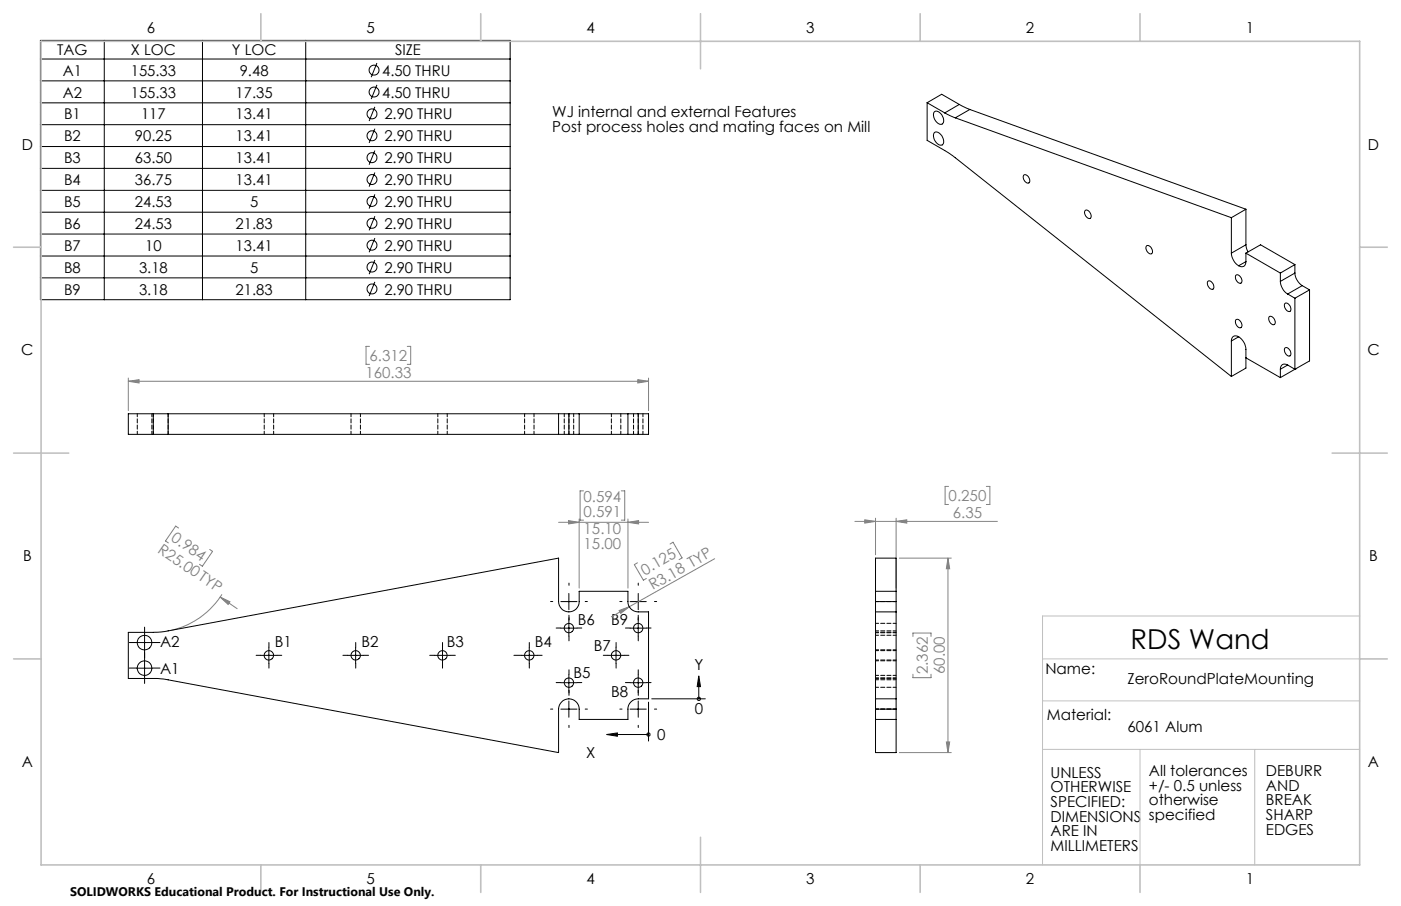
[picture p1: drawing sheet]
<svg xmlns="http://www.w3.org/2000/svg" width="432mm" height="279mm" viewBox="0 0 432 279" stroke-linecap="round" stroke-linejoin="round" font-family="sans-serif">
<g fill="none" stroke="#000" stroke-width=".31">
<path d="M12.5 12.5h144.7v79.9h-144.7zM12.5 18.2h144.7M32.1 12.5v79.9M62.4 12.5v79.9M94.2 12.5v79.9M116.2 19.4l-1.8 4.4M12.5 24.9h144.7M12.5 31.7h144.7M12.5 38.5h144.7M115.5 32.9l-1.7 4.4M115.5 39.7l-1.7 4.4M116.2 26.2l-1.8 4.4"/>
<path d="M12.5 45.2h144.7M12.5 51.9h144.7M12.5 58.7h144.7M115.5 46.4l-1.7 4.4M115.5 53.2l-1.7 4.4M115.5 59.9l-1.7 4.4M12.5 65.4h144.7M12.5 72.2h144.7M12.5 79h144.7M115.5 66.7l-1.7 4.3M115.5 73.4l-1.7 4.4M12.5 85.7h144.7"/>
<path d="M115.5 80.2l-1.7 4.4M115.5 86.9l-1.7 4.4M42.1 198.2h5M44.6 195.7v5M82.9 199.6v5M109.6 199.6v5M136.4 199.6v5M163.1 199.6v5M172.9 193.7h4.9M172.9 185.5h4.9M175.3 183v5M175.3 191.2v5"/>
<path d="M189.9 199.6v5M194.2 193.7h5M194.2 185.5h5M196.7 183v5M196.7 191.2v5M42.1 206.1h5M44.6 203.6v5M80.4 202.1h5M107.1 202.1h5M133.9 202.1h5M160.6 202.1h5M172.9 210.5h4.9"/>
<path d="M172.9 218.7h4.9M175.3 208v5M175.3 216.2v5M187.4 202.1h5M194.2 210.5h5M194.2 218.7h5M196.7 208v5M196.7 216.2v5M199.9 216.5v12M200.9 215.5h16.5M215.4 211.7v3.8M215.4 208.4l.5 3.3h-1z"/>
<path d="M187 226.5l3.3-.5v1zM190.3 226.5h9.6"/>
<circle cx="114.6" cy="35.1" r="1.53"/>
<circle cx="115.3" cy="21.6" r="1.53"/>
<circle cx="115.3" cy="28.4" r="1.53"/>
<circle cx="114.6" cy="41.9" r="1.54"/>
<circle cx="114.6" cy="48.6" r="1.53"/>
<circle cx="114.6" cy="55.4" r="1.53"/>
<circle cx="114.6" cy="62.1" r="1.53"/>
<circle cx="114.6" cy="75.6" r="1.53"/>
<circle cx="114.6" cy="68.9" r="1.53"/>
<circle cx="114.6" cy="89.1" r="1.54"/>
<circle cx="114.6" cy="82.4" r="1.53"/>
<circle cx="215.4" cy="215.5" r=".5"/>
<circle cx="199.9" cy="226.5" r=".5"/>
</g>
<g fill="none" stroke="#808080" stroke-width=".31">
<path d="M39.5 116.6v10M39.5 117.6h160.4M39.5 117.6l3.4-.5v1zM113.9 106.8h-1.1v5.6h1.1M125.5 106.8h1.1v5.6h-1.1M196.6 117.1l3.3 .5-3.3 .5zM199.9 116.6v10M179.8 151.4h-1v9h1M191.5 151.4h1v9h-1M269.8 159.8v11.3M276.2 159.8v21.6M292.3 150h-1v5.6h1"/>
<path d="M304 150h1.1v5.6h-1.1M55 162.8l-.8-.6-3.2 4.6 .9 .6M64.6 169.4l.9 .6-3.1 4.6-.9-.6M172.2 161.1h27.7M175.2 160.5l3.3 .6-3.3 .5zM178.5 160.1v21.3M193.5 160.1v21.3M193.5 161.1l3.3-.6v1.1zM196.5 173.6l-1 .5 2.8 4.8 .9-.5M206.5 167.8l.9-.6 2.8 4.8-.9 .6M220.3 172.3l-26.3 14.8M263.5 160.8h43.9"/>
<path d="M266.5 160.3l3.3 .5-3.3 .5zM276.2 160.8l3.3-.5v1zM277.2 172.1h16M292.2 172.1v60M292.2 172.1l.5 3.3h-1zM67.8 184.1l3.1 1.5-.6 .8zM67.8 184.1l5.3 3.6M68.4 183.3a25.1 25.1 0 0 1-15.6 11.1M190.8 188.3l3.2-1.2-2.7 2.1zM194 187.1l-5.6 3.1M281.4 196.3v-1.1h5.5v1.1M281.4 207.9v1.1h5.5v-1.1"/>
<path d="M277.2 232.1h16M291.7 228.8h1l-.5 3.3z"/>
</g>
<g fill="none" stroke="#000" stroke-width=".31" stroke-dasharray="15.2 1.3 1.3 1.3">
<path d="M42.1 198.2h-2.3M44.6 195.7v-2.3M47.1 198.2h2.2M82.9 199.6v-1.5M109.6 199.6v-1.5M136.4 199.6v-1.5M163.1 199.6v-1.5M170.4 185.5h-.7M172.9 193.7h-1.5M175.4 191.2v-1.5M175.4 196.2v1.4M175.4 180.5v-.7"/>
<path d="M175.4 190.5v.7M177.9 193.7h1.4M180.4 185.5h.6M189.9 199.6v-1.5M191.7 185.5h-.7M194.2 193.7h-1.4M196.7 191.2v-1.5M196.7 196.2v1.4M196.7 180.5v-.7M196.7 190.5v.7M199.2 193.7h1.5M201.7 185.5h.7"/>
<path d="M42.1 206h-2.3M44.6 203.5v-2.2M44.6 208.5v2.3M44.6 200.7v2.2M47.1 206h2.2M80.4 202.1h-1.5M82.9 204.6v1.4M85.4 202.1h1.4M107.1 202.1h-1.4M109.6 204.6v1.4M112.1 202.1h1.5M133.9 202.1h-1.5"/>
<path d="M136.4 204.6v1.4M138.9 202.1h1.4M160.6 202.1h-2.2M163.1 204.6v1.4M165.6 202.1h1.5M170.4 218.7h-.7M172.9 210.5h-1.5M175.4 208v-1.4M175.4 213v1.5M175.4 213.7v-.7M177.9 210.5h1.4M180.4 218.7h.6"/>
<path d="M187.4 202.1h-1.5M189.9 204.6v1.4M191.7 218.7h-.7M192.4 202.1h1.4M194.2 210.5h-1.4M196.7 208v-1.4M196.7 213v1.5M196.7 213.7v-.7M199.2 210.5h1.5M201.7 218.7h.7M175.4 223.7v.7M196.7 223.7v.7"/>
</g>
<path d="M419.1 190h-97.8v76.7M321.3 203.2h97.8M321.3 216.1h97.8M321.3 231.1h97.8M351.4 231.1v35.6M386.7 231.1v35.6" fill="none" stroke="#c0c0c0" stroke-width=".31"/>
<g fill="none" stroke="#c0c0c0" stroke-width=".5">
<path d="M12.7 12.7h406.4v254h-406.4zM80.4 4.2v8.5M148.2 4.2v8.5M215.9 4.2v17M283.6 4.2v8.5M351.4 4.2v8.5M4.2 76.2h8.5M419.1 76.2h8.5M4.2 139.7h17M410.6 139.7h17M4.2 203.2h8.5M419.1 203.2h8.5"/>
<path d="M215.9 258.2v17M80.4 266.7v8.5M148.2 266.7v8.5M283.6 266.7v8.5M351.4 266.7v8.5"/>
</g>
<path d="M187 226.5l3.3-.5v1zM215.4 208.4l.5 3.3h-1z" fill="#000"/>
<g fill="#808080">
<path d="M190.8 188.3l3.2-1.2-2.7 2.1z"/>
<path d="M67.8 184.1l3.1 1.5-.6 .8z"/>
<path d="M292.2 172.1l.5 3.3h-1zM291.7 228.8h1l-.5 3.3z"/>
<path d="M175.2 160.5l3.3 .6-3.3 .5zM193.5 161.1l3.3-.6v1.1z"/>
<path d="M39.5 117.6l3.4-.5v1zM196.6 117.1l3.3 .5-3.3 .5zM266.5 160.3l3.3 .5-3.3 .5zM276.2 160.8l3.3-.5v1z"/>
</g>
<g fill="none" stroke="#000" stroke-width=".31">
<path d="M285.8 31.7v11.6l7.8 4.7 85.9 68.1M285.8 31.7l5.4 3.1M285.8 31.7l4.4-2.6 5.5 3.1M287.9 34.6a1.81 1.81 0 0 1 2.6 1.3l.2 .5a1.24 1.24 0 0 1-.3 1.8 1.24 1.24 0 0 1-1.8-.6l-.8-1.4-.1-.9zM291.2 34.8l3.2 1.5M294.4 36.3l85.1 30.8M295.7 32.2l3.2 1.6M295.7 32.2l-4.5 2.6M298.9 33.8l-4.5 2.5M298.9 33.8l85.1 30.7M287.9 41a1.81 1.81 0 0 1 2.6 1.3l.3 1a1.06 1.06 0 0 1-.4 1.4 1.06 1.06 0 0 1-1.4-.3 3 3 0 0 1-1.1-3.4zM315.6 54a1.59 1.59 0 0 1 1.5 .7 1.59 1.59 0 0 1 0 1.7 1.71 1.71 0 0 1-1.5-2.4z"/>
<path d="M334.5 64.9a1.58 1.58 0 0 1 1.8 2 .73 .73 0 0 1-.7 .5 .73 .73 0 0 1-.7-.5l-.6-1.1zM353.4 75.8a1.59 1.59 0 0 1 1.5 .7 1.59 1.59 0 0 1 0 1.7 1.71 1.71 0 0 1-1.5-2.4zM379.5 78.1a4.9 4.9 0 0 0 2.3 3.9M379.5 67.1v11M384 75.5l.7 2.2M384 64.5v11M384 78.1v2.6M384 78.1l10.6 6.1M384 78.1l4.5-2.6 10.6 6.1M384 64.5l-4.5 2.6M384 75.5l-4.5 2.6M372.3 86.7a1.58 1.58 0 0 1 1.8 2 .73 .73 0 0 1-.7 .6 .73 .73 0 0 1-.7-.5l-.6-1.1z"/>
<path d="M380.9 84.9a1.58 1.58 0 0 1 1.9 2 .73 .73 0 0 1-.7 .5 .73 .73 0 0 1-.7-.5l-.6-1.1zM380.9 98.6a1.58 1.58 0 0 1 1.9 2 .74 .74 0 0 1-.7 .5 .74 .74 0 0 1-.7-.5l-.6-1.1zM384 80.7a1.34 1.34 0 0 1-.6 1.4 1.34 1.34 0 0 1-1.6-.1M384 80.7l-2.2 1.3M391.2 97.6a1.59 1.59 0 0 1 1.5 .8 1.59 1.59 0 0 1 0 1.7 1.75 1.75 0 0 1-1.5-2.5zM394.6 86.8a4.9 4.9 0 0 0 2.3 3.9M394.6 84.2v2.6M396 93.6a1.58 1.58 0 0 1 1.9 2 .73 .73 0 0 1-.7 .5 .73 .73 0 0 1-.7-.5l-.6-1.1zM396.9 90.7l2.2 1.3M399.1 84.2a5.1 5.1 0 0 0 2.3 3.9M399.1 81.6v2.6M399.1 92v21.9"/>
<path d="M399.1 81.6l-4.5 2.6M399.1 84.2l-4.5 2.6M401.4 88.1l2.2 1.3M401.4 88.1l-4.5 2.6M403.6 89.4v21.9l-4.5 2.6M403.6 89.4l-4.5 2.6M379.5 105.2v10.9M381.8 103.9a4.9 4.9 0 0 1 2.2 3.8v5.8l-4.5 2.6M381.8 103.9a1.39 1.39 0 0 0-1.6-.2 1.39 1.39 0 0 0-.7 1.5M381.8 103.9l-2.3 1.3M384 110.3l10.6 6.2M394.6 113.9v2.6"/>
<path d="M396 107.3a1.58 1.58 0 0 1 1.9 2 .74 .74 0 0 1-.7 .5 .74 .74 0 0 1-.7-.4l-.6-1.2zM396.9 112.6a1.39 1.39 0 0 0-1.6-.2 1.39 1.39 0 0 0-.7 1.5M396.9 112.6l2.2 1.3M396.9 112.6l-2.3 1.3M399.1 113.9h.1M399.1 113.9l-4.5 2.6M47.2 133.9h4.6M47.2 127.6h4.6M47.2 127.6h-7.7v6.3h7.7M47.2 127.6v6.3M51.8 127.6v6.3M51.8 133.9h120.4"/>
<path d="M51.8 127.6h120.4M172.2 133.9h3.1M172.2 127.6h3.1M172.2 127.6v6.3M175.3 133.9h3.2M175.3 127.6h3.2M175.3 127.6v6.3M178.5 127.6v6.3M178.5 133.9h15M178.5 127.6h15M193.5 133.9h3.2M193.5 127.6h3.2"/>
<path d="M193.5 127.6v6.3M196.7 127.6h3.2v6.3h-3.2M196.7 127.6v6.3M39.5 195h7.7l3.5-.2 121.5-22.7v13.4a3.2 3.2 0 0 0 3.1 3.2 3.2 3.2 0 0 0 3.2-3.2v-3.1h15v3.1a3.1 3.1 0 0 0 3.2 3.2h3.2v26.8h-3.2a3.2 3.2 0 0 0-3.2 3.2v3.2h-15v-3.2a3.2 3.2 0 0 0-3.2-3.2 3.2 3.2 0 0 0-3.1 3.2v13.4l-121.5-22.7-2.3-.2h-8.9zM269.8 185.5v3.2M269.8 182.4h6.4M269.8 188.7h6.4M269.8 185.5v-13.4h6.4v13.4M269.8 188.7v26.8M269.8 185.5h6.4M276.2 185.5v3.2M276.2 188.7v26.8"/>
<path d="M269.8 215.5v3.2M269.8 215.5h6.4M269.8 218.7v13.4h6.4v-13.4M269.8 218.7h6.4M276.2 215.5v3.2M269.8 221.9h6.4"/>
<circle cx="44.6" cy="198.2" r="2.26"/>
<circle cx="175.4" cy="193.7" r="1.44"/>
<circle cx="196.7" cy="193.7" r="1.45"/>
<circle cx="44.5" cy="206.1" r="2.25"/>
<circle cx="82.9" cy="202.1" r="1.46"/>
<circle cx="109.6" cy="202.1" r="1.45"/>
<circle cx="136.4" cy="202.1" r="1.45"/>
<circle cx="163.1" cy="202.1" r="1.46"/>
<circle cx="175.4" cy="210.5" r="1.44"/>
<circle cx="189.9" cy="202.1" r="1.46"/>
<circle cx="196.7" cy="210.5" r="1.45"/>
</g>
<g fill="none" stroke="#000" stroke-width=".31" stroke-dasharray="1.3 .6" stroke-dashoffset=".3">
<path d="M42.3 127.6v6.3M46.8 133.9v-6.3M47.2 127.6v6.3M51.8 133.9v-6.3M81.4 127.6v6.3M84.3 133.9v-6.3M108.2 127.6v6.3M111.1 133.9v-6.3M134.9 127.6v6.3M137.8 133.9v-6.3M161.7 127.6v6.3M164.6 133.9v-6.3"/>
<path d="M173.9 127.6v6.3M175.4 133.9v-6.3M176.8 133.9v-6.3M188.4 127.6v6.3M191.3 133.9v-6.3M195.3 127.6v6.3M196.7 133.9v-6.3M198.2 133.9v-6.3M269.8 185.5h6.4M269.8 195h6.4M269.8 195.1h6.4M276.2 185.5h-6.4"/>
<path d="M276.2 194.6h-6.4M276.2 192.2h-6.4M276.2 195.9h-6.4M269.8 218.7h6.4M269.8 209.6h6.4M269.8 212h6.4M269.8 203.5h6.4M269.8 208.3h6.4M269.8 200.4h6.4M276.2 218.7h-6.4M276.2 209.2h-6.4M276.2 209.1h-6.4"/>
<path d="M276.2 200.6h-6.4M276.2 203.8h-6.4"/>
</g>
<text font-size="8.5" x="348.5" y="200.2">RDS Wand</text>
<g font-size="4.7">
<text x="45.3" y="10.1">6</text>
<text x="113" y="10.1">5</text>
<text x="180.7" y="10.1">4</text>
<text x="248.5" y="10.1">3</text>
<text x="316.2" y="10.1">2</text>
<text x="383.9" y="10.1">1</text>
<text x="170.2" y="36.1">WJ internal and external Features</text>
<text x="170.2" y="40.6">Post process holes and mating faces on Mill</text>
<text x="6.7" y="46.1">D</text>
<text x="421.6" y="46.1">D</text>
<text x="6.6" y="109.6">C</text>
<text x="421.5" y="109.6">C</text>
<text x="7.1" y="173.1">B</text>
<text x="422" y="173.1">B</text>
<text x="178.1" y="192.7">B6</text>
<text x="188.4" y="192.7">B9</text>
<text x="49.3" y="199.5">A2</text>
<text x="84.7" y="199.5">B1</text>
<text x="111.4" y="199.5">B2</text>
<text x="137.7" y="199.5">B3</text>
<text x="164.9" y="199.5">B4</text>
<text x="183.1" y="200.7">B7</text>
<text x="49.3" y="207.9">A1</text>
<text x="176.7" y="209.1">B5</text>
<text x="214" y="206.7">Y</text>
<text x="322.2" y="207.7">Name:</text>
<text x="188.4" y="215">B8</text>
<text x="347.5" y="211.1">ZeroRoundPlateMounting</text>
<text x="214.1" y="220.3">0</text>
<text x="322.7" y="221.9">Material:</text>
<text x="347.5" y="225.9">6061 Alum</text>
<text x="180.7" y="233.8">X</text>
<text x="202.6" y="228.3">0</text>
<text x="6.7" y="236.6">A</text>
<text x="323.8" y="239.8">UNLESS</text>
<text x="354.1" y="239.3">All tolerances</text>
<text x="390.2" y="239.4">DEBURR</text>
<text x="421.6" y="236.6">A</text>
<text x="323.8" y="244.3">OTHERWISE</text>
<text x="354.1" y="243.9">+/- 0.5 unless</text>
<text x="390.2" y="243.9">AND</text>
<text x="323.8" y="248.8">SPECIFIED:</text>
<text x="354.1" y="248.4">otherwise</text>
<text x="390.2" y="248.4">BREAK</text>
<text x="323.8" y="253.4">DIMENSIONS</text>
<text x="323.8" y="257.9">ARE IN</text>
<text x="354.1" y="252.9">specified</text>
<text x="390.2" y="252.9">SHARP</text>
<text x="390.2" y="257.5">EDGES</text>
<text x="323.8" y="262.4">MILLIMETERS</text>
<text x="45.3" y="272.6">6</text>
<text x="113" y="272.6">5</text>
<text x="180.7" y="272.6">4</text>
<text x="248.5" y="272.6">3</text>
<text x="316.2" y="272.6">2</text>
<text x="383.9" y="272.6">1</text>
</g>
<g font-size="4.7" fill="#808080">
<text x="113.9" y="111.3">6.312</text>
<text x="112.6" y="116.6">160.33</text>
<text x="179.9" y="154.9">0.594</text>
<text x="292.4" y="154.5">0.250</text>
<text x="179.9" y="159.4">0.591</text>
<text x="293.7" y="159.8">6.35</text>
<text x="52.5" y="166.6" transform="rotate(34 52.5 166.6)">0.984</text>
<text x="179.9" y="164.6">15.10</text>
<text x="48.4" y="170.1" transform="rotate(34 48.4 170.1)">R25.00TYP</text>
<text x="179.9" y="169.2">15.00</text>
<text x="198.7" y="177.5" transform="rotate(-30 198.7 177.5)">0.125</text>
<text x="201.2" y="182.1" transform="rotate(-30 201.2 182.1)">R3.18 TYP</text>
<text x="285.9" y="207.9" transform="rotate(-90 285.9 207.9)">2.362</text>
<text x="291.2" y="207.9" transform="rotate(-90 291.2 207.9)">60.00</text>
</g>
<g font-size="4.6">
<text x="17.6" y="17">TAG</text>
<text x="40.3" y="17">X LOC</text>
<text x="71.4" y="17">Y LOC</text>
<text x="121.8" y="17">SIZE</text>
<text x="19.4" y="23.3">A1</text>
<text x="40.3" y="23.3">155.33</text>
<text x="73.9" y="23.3">9.48</text>
<text x="117.8" y="23.3">4.50 THRU</text>
<text x="19.4" y="30.1">A2</text>
<text x="40.3" y="30.1">155.33</text>
<text x="72.6" y="30.1">17.35</text>
<text x="117.8" y="30.1">4.50 THRU</text>
<text x="19.7" y="36.8">B1</text>
<text x="43.5" y="36.8">117</text>
<text x="72.6" y="36.8">13.41</text>
<text x="118.5" y="36.8">2.90 THRU</text>
<text x="19.7" y="43.6">B2</text>
<text x="41.6" y="43.6">90.25</text>
<text x="72.6" y="43.6">13.41</text>
<text x="118.5" y="43.6">2.90 THRU</text>
<text x="19.7" y="50.3">B3</text>
<text x="41.6" y="50.3">63.50</text>
<text x="72.6" y="50.3">13.41</text>
<text x="118.5" y="50.3">2.90 THRU</text>
<text x="19.7" y="57.1">B4</text>
<text x="41.6" y="57.1">36.75</text>
<text x="72.6" y="57.1">13.41</text>
<text x="118.5" y="57.1">2.90 THRU</text>
<text x="19.7" y="63.8">B5</text>
<text x="41.6" y="63.8">24.53</text>
<text x="77.1" y="63.8">5</text>
<text x="118.5" y="63.8">2.90 THRU</text>
<text x="19.7" y="70.6">B6</text>
<text x="41.6" y="70.6">24.53</text>
<text x="72.6" y="70.6">21.83</text>
<text x="118.5" y="70.6">2.90 THRU</text>
<text x="19.7" y="77.3">B7</text>
<text x="44.8" y="77.3">10</text>
<text x="72.6" y="77.3">13.41</text>
<text x="118.5" y="77.3">2.90 THRU</text>
<text x="19.7" y="84.1">B8</text>
<text x="42.8" y="84.1">3.18</text>
<text x="77.1" y="84.1">5</text>
<text x="118.5" y="84.1">2.90 THRU</text>
<text x="19.7" y="90.8">B9</text>
<text x="42.8" y="90.8">3.18</text>
<text x="72.6" y="90.8">21.83</text>
<text x="118.5" y="90.8">2.90 THRU</text>
</g>
<text font-size="3.8" x="21.6" y="276.3">SOLIDWORKS Educational Product. For Instructional Use Only.</text>
</svg>
